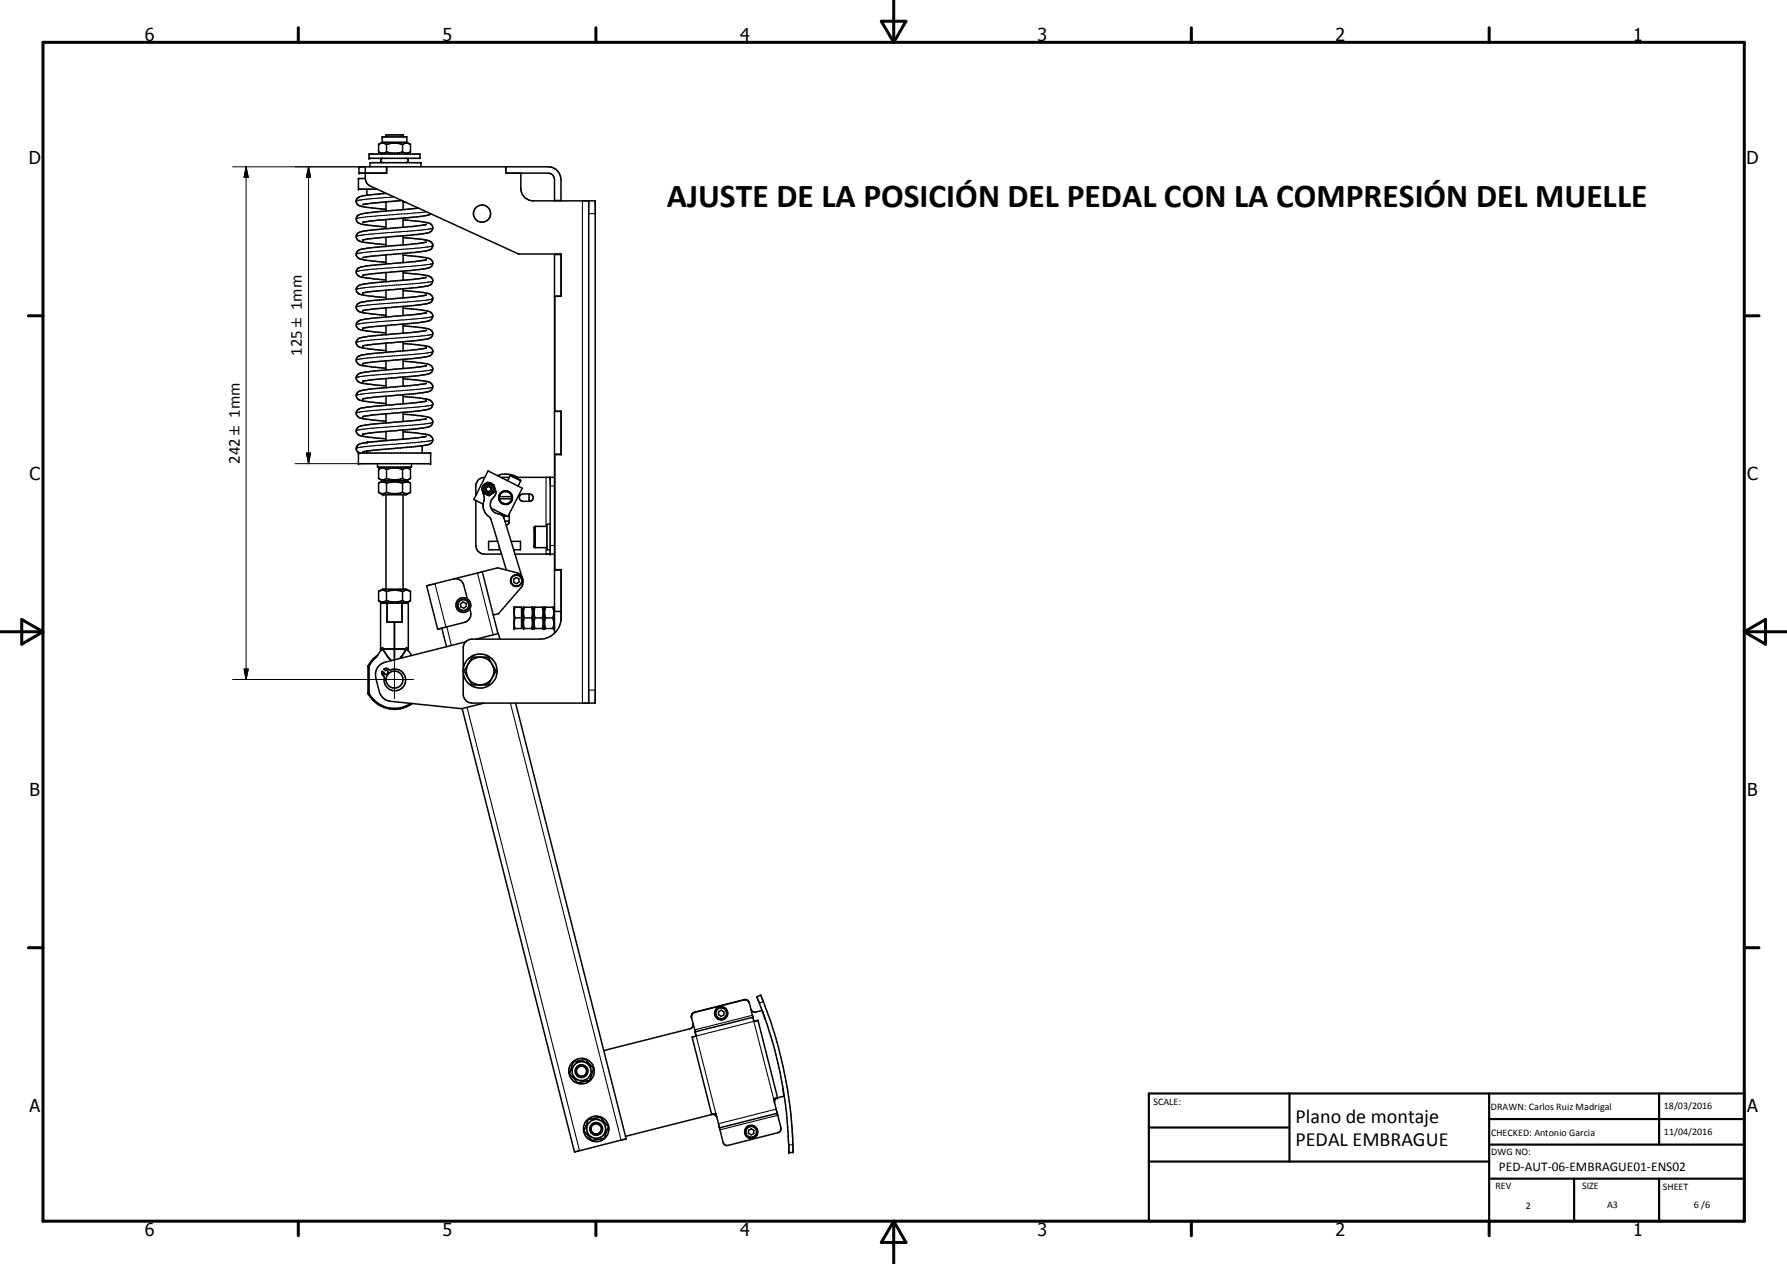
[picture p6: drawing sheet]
<svg xmlns="http://www.w3.org/2000/svg" width="420mm" height="297mm" viewBox="0 0 420 297" stroke-linecap="round" stroke-linejoin="round" font-family="sans-serif">
<g fill="none" stroke="#000" stroke-width=".35">
<path d="M85.9 39.2v3l.4 .9 .8 .6 34.7 15.9 10.1 .1v9.9h-1.4v27h1.4v10.2h-1.4v27.1h1.4v11.3a5.1 5.1 0 0 1-5 5h-16a2 2 0 0 0-2 2v4.9M86.8 36.2h12v1h-12zM87 39.2v-1h12v1M89 35.7a1.76 1.76 0 0 0 1.9 0M89 35.7l.9 .5M89 34v1.7M89.3 33.8l-.3 .2M89.5 33.7h.7l.7 .3M89.8 37.2l-.3 .6 .1 .2 .4 .2M89.9 33.4v-1.2h5.8v1.2M89.9 33.4h5.8M89.9 33.4l-.9 .6"/>
<path d="M90.8 32.2v-.5h4v.5M90.9 34v1.7M90.9 39.2v1.5M90.9 34a5.8 5.8 0 0 1 3.7 0M90.9 35.7a6.7 6.7 0 0 0 3.7 0M90.9 39.2v1.5h-6.5v-1.5h44.5a3 3 0 0 1 3 3v5M94.6 34a1.55 1.55 0 0 1 1.9 0M94.6 35.7a1.76 1.76 0 0 0 1.9 0M94.6 34v1.7M95.7 37.2a.53 .53 0 0 1 .3 .6 .53 .53 0 0 1-.5 .4M95.7 33.4l.8 .6M96.5 35.7l-.8 .5"/>
<path d="M96.5 34v1.7M118.9 39.2v1.5h10a1.52 1.52 0 0 1 1.5 1.5v5M118.9 39.2v1.5M85.9 42h-1.6v2.4h4.3M86.3 44.4v1.5M90.8 47.5v2.1M90.8 51.6v2.2M90.8 55.8v2.1M90.8 59.9v2.1M90.8 45.5l-1.4 .1a14.4 14.4 0 0 0-5.3 .9 1.17 1.17 0 0 0-.2 1.3 1.17 1.17 0 0 0 1.1 .7l5.8 .7M94.5 47.1l-6.3 .6-2.9 .4M94.8 55.8a22.3 22.3 0 0 1 6.5 1 1.21 1.21 0 0 1 .3 1.4 1.21 1.21 0 0 1-1.2 .7l-12.9 1.3-2.2 .4"/>
<path d="M94.8 47.2v2.1M94.8 51.3v2.1M94.8 55.4v2.2M94.8 59.6v2.1M94.8 47.5l.7 .1M94.8 51.7l4.8 .5a1.84 1.84 0 0 1 2.2 1.4 1.93 1.93 0 0 1-2.2 1.3l-9.8 .9-4.5 .6M94.8 60l4.8 .5a1.84 1.84 0 0 1 2.2 1.3 1.74 1.74 0 0 1-1.9 1.4l-14.6 1.5M98.4 48.9l-10.2 .9a9.8 9.8 0 0 0-4.2 .9 1.38 1.38 0 0 0 .1 1.5 1.38 1.38 0 0 0 1.4 .5l5.3 .6M100.2 52.7l-3.1 .5-11.5 1.1a2.23 2.23 0 0 0-1.8 1.1 1.66 1.66 0 0 0 1.8 1.5l5.2 .6M100.2 56.9l-2.2 .4-11.8 1a2.62 2.62 0 0 0-2.4 1.2 1.66 1.66 0 0 0 1.8 1.6l5.2 .5M101.3 50.2l-.1 .1a35.9 35.9 0 0 1-7.4 1.1l-4.9 .3-3.6 .5M122.5 40.7v3.9a3 3 0 0 0 2.9 2.6h14.5v118h-29a2.09 2.09 0 0 1-2-2v-4.9"/>
<path d="M130.4 59.7v89.1M130.4 47.1h1.5M130.4 59.8h1.5M131.9 59.7v9.9M138.4 47.2v118M85.5 64.6l-.1 .1M90.8 64.1v2.1M90.8 68.2v2.2M90.8 72.3v2.2M90.8 76.5v2.2M94.8 63.7v2.2M94.8 67.9v2.1"/>
<path d="M94.8 72v2.2M94.8 76.2v2.1M94.8 64.1l4.8 .5a1.84 1.84 0 0 1 2.2 1.4 1.33 1.33 0 0 1-1.1 1.2l-15.4 1.6M94.8 68.2l5.1 .6a1.45 1.45 0 0 1 1.7 1.8 3.7 3.7 0 0 1-3.1 1l-11 1-2.2 .4M94.8 72.4l5.4 .6a1.33 1.33 0 0 1 1.3 1.9l-.6 .5-2.4 .4-10.6 1-2.6 .3M94.8 76.6l4.8 .5a1.84 1.84 0 0 1 2.2 1.3 1.24 1.24 0 0 1-1.1 1.2l-15.4 1.7M100.1 61.1l-14.5 1.5a1.7 1.7 0 0 0-1.8 1.5 2.01 2.01 0 0 0 2.1 1.2l4.9 .5M100.1 69.4l-14.2 1.5a2.2 2.2 0 0 0-2.1 1.1 1.77 1.77 0 0 0 2.1 1.6l4.9 .5M100.2 65.2l-1.8 .3-13.1 1.3a1.24 1.24 0 0 0-1.4 .8 1.24 1.24 0 0 0 .5 1.5l2.5 .5 3.9 .3M100.2 77.6l-1.8 .4-13.1 1.2a1.33 1.33 0 0 0-1.3 2 6.3 6.3 0 0 0 3.8 .9l3 .3M100.2 73.5l-2.6 .4-12 1.2a1.7 1.7 0 0 0-1.8 1.5 2.01 2.01 0 0 0 2.1 1.1l4.9 .5M130.4 69.6h1.5"/>
<path d="M85.3 93.7v.1M85.5 85.4h-.1M90.8 80.6v2.2M90.8 84.8v2.2M90.8 88.9v2.2M90.8 93.1v2.1M90.8 97.2v2.2M94.7 92.8l-9.4 .9M94.8 93.2l5.4 .6a1.33 1.33 0 0 1 1.3 1.9 5.2 5.2 0 0 1-3.4 .9l-10.6 .9-2.2 .4M94.8 80.3v2.2M94.8 84.5v2.1M94.8 88.6v2.2"/>
<path d="M94.8 92.8v2.1M94.8 96.9v2.2M94.8 80.7l4.8 .5a2.11 2.11 0 0 1 2.2 1.2 1.37 1.37 0 0 1-1.4 1.4l-12.9 1.3-2.2 .4M94.8 84.9l5.4 .6a1.33 1.33 0 0 1 1.3 1.9 4.7 4.7 0 0 1-3 .9l-10.6 .9-2.6 .4M94.8 89l5.1 .6a1.55 1.55 0 0 1 1.8 1.5l-.3 .6a4.6 4.6 0 0 1-2.9 .7l-3.8 .4M94.8 97.3l5.4 .6a1.33 1.33 0 0 1 1.3 1.9l-.1 .2a11.3 11.3 0 0 1-4.6 .9l-8.9 .7-2.6 .4M100.2 81.8l-2.6 .4-11.7 1.1a2.27 2.27 0 0 0-2.1 1.1 1.79 1.79 0 0 0 2.1 1.6l4.9 .5M100.2 94.2l-2.6 .5-11.7 1.1a2.27 2.27 0 0 0-2.1 1.1 1.73 1.73 0 0 0 2.1 1.6l4.9 .5M100.2 94.2h.1M100.2 81.8h.1M100.2 86l-14.6 1.5a1.7 1.7 0 0 0-1.8 1.5 2.01 2.01 0 0 0 2.1 1.2l4.9 .5M100.2 90.1l-5.6 .7a65.1 65.1 0 0 0-10.1 1.1 1.15 1.15 0 0 0-.7 1.4 1.15 1.15 0 0 0 1.3 .8l5.7 .7"/>
<path d="M100.2 98.4l-14.9 1.6a1.24 1.24 0 0 0-1.4 .8 1.24 1.24 0 0 0 .5 1.5 28.5 28.5 0 0 0 6.4 .8M130.4 96.7h1.5M131.9 96.6v10.2M84.3 106.5h16.9v2.5h-16.9zM86.3 106v.5M86.6 103.9l-.3 .1M88.8 109v.8h8v-.8M89 110.3v2.1M89 113.5v2.2M89 112.4l.9 .4 1-.4M89 110.3a1.76 1.76 0 0 1 1.9 0M89 112.4l.9 .6"/>
<path d="M89 115.7l.9 .5h5.7l.9-.5M89 115.7l.7 .3h.7l.5-.3M89 113.5a1.76 1.76 0 0 1 1.9 0M89.9 113h5.7M89.9 109.8l-.9 .5M89.9 113l-.9 .5M90.8 101.4v2.1M90.8 116.2v22.3M90.9 110.3v2.1M90.9 113.5v2.2M90.9 112.4a5.4 5.4 0 0 0 3.7 0M90.9 110.3a6.1 6.1 0 0 1 3.7 0"/>
<path d="M90.9 115.7l1.4 .3h1.3l1-.3M90.9 113.5a6.7 6.7 0 0 1 3.7 0M94.6 110.3a1.61 1.61 0 0 1 1.9 0M94.6 110.3v2.1M94.6 113.5v2.2M94.6 112.4l1 .4 .9-.4M94.6 115.7l.8 .3h.6l.5-.3M94.6 113.5a1.76 1.76 0 0 1 1.9 0M94.8 101v2.2M94.8 116.2v22.3M94.8 101.5l4.2 .4a3.4 3.4 0 0 1 2.7 1 1.22 1.22 0 0 1-1 1.6l-1.4 .3M95.6 109.8l.9 .5"/>
<path d="M95.6 113l.9 .5M96.5 110.3v2.1M96.5 113.5v2.2M96.5 112.4l-.9 .6M99.3 104.8v1.7M99.3 104.8l-11.8 1-2.2 .4M100.2 102.5l-2.1 .4-12.4 1.2a1.63 1.63 0 0 0-1.9 1.5l.3 .6 .4 .3M100.2 102.5h.1M111.9 117.6v10.6a2.09 2.09 0 0 0 2 2h4M113.4 114.5v.6l.2 .7M113.6 115.9l.3 1a5.5 5.5 0 0 0 .1 3.5l1.4 1.6 3.7 12M113.6 118.5l-2.2-1.1 3.4-6.7 8 4-3.4 6.7-3.9-2"/>
<path d="M114 112.2a2.01 2.01 0 0 0-2.1 2v2.2M114.5 113.5l-.6 .3-.3 .4M114.9 113.4l1.1 .5M116 113.9l-1.3-.6-.3 .3a1.33 1.33 0 0 0-.9 1.8l.1 .5M116 113.9l.2 .1 .1 1.6-.5 .4a1.08 1.08 0 0 1-1.5 .2l-.7-.3M116.2 114.2a2.19 2.19 0 0 1-.6 3.1 2.25 2.25 0 0 0 1.9 3.5l.6 .3M116.9 111.8a5.7 5.7 0 0 1 4.8 .4M117.3 117.2l.2 .6M117.3 117.2h3.2M117.4 116.4l-.1 .3h3.2M117.4 116.7a1.48 1.48 0 0 1 1.5-1.2 1.48 1.48 0 0 1 1.4 1.2M117.4 117.2a1.49 1.49 0 0 0 1.5 1.2 1.49 1.49 0 0 0 1.4-1.2"/>
<path d="M117.5 117.8l.6 .6M117.8 115.8l-.4 .5M117.8 112.2h1.9M118.1 118.4l1.2 .1M118.7 115.4l-.8 .3M119 115.4a1.55 1.55 0 0 1 1.5 1.4M119.2 115.4a1.64 1.64 0 0 0-1.9 1.8M119.3 113l.8-1.3 2.3 1.2-.6 1.3M119.3 115.4l.3 .1M119.6 118.4l-.3 .1M119.8 115.7l.5 .4 .2 .6M120.1 118l-.8 .5"/>
<path d="M120.5 116.7v.5M120.5 117.1l-.4 .9M120.5 117.2l-.4 .8M121.1 112.2h9.3M122.2 116.5l.8-.4h1.5a.87 .87 0 0 1 .9 .8 .87 .87 0 0 1-.9 .9h-1.5a.87 .87 0 0 1-.8-1.3zM124.4 116.1v1.7M129.4 112.2v18M130.4 106.7h1.5M89 139v2.2M89 139l.9-.5h5.7l.9 .5M89 139a1.76 1.76 0 0 1 1.9 0M90.9 139v2.2"/>
<path d="M90.9 139a6.1 6.1 0 0 1 3.7 0M94.6 139v2.2M94.6 139a1.61 1.61 0 0 1 1.9 0M96.5 139v2.2M106.6 136.1l-6.3 1.6 2.6 10.2 6.3-1.6a2.15 2.15 0 0 0 1.2-3.3M106.6 136.1a1.95 1.95 0 0 1 2.4 1.4l.9 3.2M113.4 134.4l-6.8 1.7M113.4 134.4l3.7 14.5M113.4 134.4l3.6-1 4.4 1.2a2.28 2.28 0 0 1 1.1 3.5l-5.3 6.1-1.2 .3M117 127.2h-2.1v2h2.5v-.9M118.1 120.7l-.1 .4M118.1 121.1l.4 .7 4.3 14"/>
<path d="M118.5 120.9l.2 .4 .4-.1M119.7 120.8v2.1l-.7 .5M119.7 122.4l-1 .1M120.2 127.2h2.2v2h-1.6M120.8 136.1l.5-.4 .7 .3 .1 .7-.6 .5-.6-.3zM121.1 130.2h9.3M122.9 136.1v.2M128.6 123.7h-2.7l-.3 .2v4.6l.2 .2h2.8M129.4 123.2h-.8v6h.8M130.4 133.9h1.5M131.9 133.9v12M86.5 156.5h.2"/>
<path d="M86.5 156.5v6.4M86.7 156.5v6.4M88.8 153.9l-1.3 1.2-1 1.4M89 141.2a1.76 1.76 0 0 0 1.9 0M89 141.2l.9 .5M89.5 152.5v-10.8h6.5v10.8M89.5 152.5h.2M89.5 152.5l.1 .2 .1-.2M89.9 152.5h5.7M89.9 152.2l-.2 .3M89.9 152.2v.3M89.9 152.5l1.2 1.8 .9 .9"/>
<path d="M89.9 152.2l-1.4 2.1-.8 .8-1 1.4M90.9 141.2a6.1 6.1 0 0 0 3.7 0M91 141.7v4.5h3.5v-4.5M91.1 158.5a2.01 2.01 0 0 0 1.4 3.2 2.01 2.01 0 0 0 2.2-2.6 2.01 2.01 0 0 0-3.4-.8l-.3 .4M91.4 158.2l-.2 .2M91.4 158.2l-.3-.2v-.4l-.2-.1-.2 .1-.5-.3 .6-.2 .9 .4a2.55 2.55 0 0 1 3.6 1.8 2.55 2.55 0 0 1-2.6 3.1 2.55 2.55 0 0 1-2.3-3.3 1.07 1.07 0 0 1-.5-1.4l.4 .3-.1 .4 .3 .1 .3-.1 .2 .3M92.7 146.2v8.9M94.6 141.2a1.61 1.61 0 0 0 1.9 0M95.6 152.2l1.2 1.9M95.6 152.2v.3M95.6 152.5l-1.6 2.2M95.6 152.2l.2 .3"/>
<path d="M95.8 152.5h.2M95.8 152.5l.1 .2 .1-.2M96.5 141.2l-.9 .5M103.9 147.6l1.1 4.4M108.3 141.9l.6-.4 .6 .3 .1 .7-.6 .4-.6-.3zM109.5 150.8l-19 4.8a3.1 3.1 0 0 0-2.2 3.7l.9 3.3a3 3 0 0 0 2.6 2.2l16.8 1.7 5.2-1.3M110.1 156.1l-1 1.6 1 1.6M110.1 159.3l.2 .4M110.1 156.1a3.3 3.3 0 0 0 0 3.2M110.3 155.7l-.2 .4M110.3 155.7l.7-1.3h3.8l.7 1.3M110.3 155.7a3.3 3.3 0 0 1 5.2 0"/>
<path d="M112 150.2l5.2-1.3 .3 1.3M115.5 155.7l.4 .8M115.7 159.3a3.2 3.2 0 0 1-5.4 .4M115.9 158.9l-1.1 2.1h-3.8l-.7-1.3M115.9 156.5l.7 1.2-.7 1.2M115.9 156.5l.3 1.2-.3 1.2M120.9 142.7h1.7v5h-1.7zM120.9 144.3l.2 .9M120.9 146.7l.2 1M121.1 145.2h1.5M121.1 142.7l-.2 .9M121.1 145.2l-.2 1"/>
<path d="M122.6 143h.3M122.6 147.4h.3M123.3 145.2a3.8 3.8 0 0 0 0 2.5M123.3 142.7l-.2 1.2 .2 1.3M123.3 145.2h1.7M125 142.7l.2 1.2-.2 1.3M125 145.2a3.8 3.8 0 0 1 0 2.5M125.4 143l-.2-.3h-2.1l-.2 .3v4.4l.2 .3h2.1l.2-.3M125.4 143v4.4M125.4 143l.1-.3h2.2l.2 .3M125.4 147.4l.1 .3h2.2l.2-.3M125.8 145.2l-.3 1 .3 1.5"/>
<path d="M125.8 145.2h1.7M125.8 142.7l-.3 .9 .3 1.6M127.5 142.7l.2 .9-.2 1.6M127.5 145.2l.2 1-.2 1.5M127.9 143l.1-.3h2.2l.2 .3M127.9 147.4l.1 .3h2.2l.2-.3M127.9 143v4.4M128.3 145.2h1.7M128.3 145.2l-.3 1 .3 1.5M128.3 142.7l-.3 .9 .3 1.6M130 142.7l.2 .9-.2 1.6M130 145.2l.2 1-.2 1.5"/>
<path d="M130.4 143.7h1.5M86.5 162.9h.2M86.5 162.9a7.1 7.1 0 0 0 10.4 2.5M86.7 162.9a6.8 6.8 0 0 0 9.9 2.4M121.2 165.2l26 102.4-12.1 3.1-26.4-104.2M162.5 238.9l.1 .2M162.6 239.1h.1M162.6 238.6l-.1 .3M162.6 239.1l1.1 4.4-1 .2 4.6 18.2M168.9 237.7l.7-.3 .6 .4v.7l-.7 .3-.6-.3zM169.4 239.5v.1M169.6 239.5v.1"/>
<path d="M175 234.9l-11.7 3a.98 .98 0 0 0-.8 1M175 234.9l-11.7 3-.7 .6M175.2 234.9h-.2M175.2 234.9a.96 .96 0 0 1 .9 .7M175.2 234.9l.6 .2 .4 .6M176.1 235.6l.1 .1M176.2 235.7l.8 3.4M176.5 237.1l.1 .2a.89 .89 0 0 0 1.1 .5l1.5-.4a100.1 100.1 0 0 1 6.3 33.4h1v-1.2a101.1 101.1 0 0 0-7.7-35.8l-.8 .6 1.6 4.2M177 239.1l.2 .9 1-.2 4.6 18.2M177 239.1h.1M177 239.1l-13.6 3.4M134.8 249.6l2.9-.6 1.6 1.8 .3 .3-1 2.8-2.8 .6-1.9-2.2z"/>
<path d="M163 240.5a1.04 1.04 0 0 1-.8 1.3l-20.3 5.1M182.6 258.1a1.01 1.01 0 0 0-.5 1.1M182.7 258l-.8 .2 .8 3.4M182.8 258l-.2 .1M182.8 258h-.1M184.1 255.8l.2 1.8-1.5 .4M138.3 263.1l2.9-.5 1.8 2.2-.7 2a.78 .78 0 0 1-1 .8l-2.1 .4-1.9-2.2zM167.3 261.9l.9 .1 .4 .6M167.3 261.9l-20.2 5.1M169.2 265h.1M176 265.6l.6-.3 .6 .3v.8l-.6 .3-.6-.4zM176.5 267.4v.1"/>
<path d="M176.5 267.5h.2M176.5 267.5a1.54 1.54 0 0 1-1.3-2.1 1.54 1.54 0 0 1 2.4-.6 1.54 1.54 0 0 1-.1 2.5l-.8 .2M176.7 267.4v.1M182.7 261.6l.9 3.6-.3 .8-12.3 3.2-.8-.3-.2-.5-1.7-6.7-1 .2M182.7 261.6l-13.5 3.4"/>
<circle cx="113.3" cy="50.2" r="2.02"/>
<circle cx="114.9" cy="114.9" r=".61"/>
<circle cx="114.9" cy="114.9" r="1.15"/>
<circle cx="114.9" cy="114.9" r=".74"/>
<circle cx="121.4" cy="136.5" r="1.38"/>
<circle cx="108.9" cy="142.2" r="1.75"/>
<circle cx="108.9" cy="142.2" r="1.37"/>
<circle cx="112.9" cy="157.7" r="4"/>
<circle cx="169.6" cy="238.1" r="1.38"/>
<circle cx="169.6" cy="238.1" r="1.54"/>
<circle cx="136.7" cy="251.7" r="1.19"/>
<circle cx="136.7" cy="251.7" r="3"/>
<circle cx="136.7" cy="251.7" r="2.23"/>
<circle cx="136.7" cy="251.7" r="1.51"/>
<circle cx="140.2" cy="265.3" r="3"/>
<circle cx="140.2" cy="265.3" r="2.23"/>
<circle cx="140.2" cy="265.3" r="1.51"/>
<circle cx="140.2" cy="265.3" r="1.18"/>
<circle cx="176.6" cy="266" r="1.38"/>
</g>
<g fill="none" stroke="#000" stroke-width=".25">
<path d="M83.8 47.3h.1M83.8 55.6h.1M83.8 47.2h.1M92.6 46.3l-6.3 .5-1.9 .2-.6 .3M100.2 49.8l-14.2 1.2-1.8 .2-.4 .3M101.7 53.6l-2.9 .5-12.1 .9-2.9 .6M101.7 53.6h.1M101.8 57.7h.1M101.8 57.7l-1.1 .3-2.2 .3-12.1 .9-2 .3-.6 .3M101.8 53.5l-.1 .1M136.9 47.2v118M138.4 50.2h1.5"/>
<path d="M83.8 76.3v.1M101.7 66.1l-3.2 .5-10.8 .8a10.2 10.2 0 0 0-3.9 .7M101.7 70.2l-3.2 .5-12.1 1-2 .2-.6 .3M101.7 74.4l-3.6 .5-12 1-2.3 .4M101.7 70.2h.1M101.7 74.3v.1M101.7 66v.1M101.8 70.1h.1M101.8 61.8l-.9 .3-2.1 .3-11 .8a11.1 11.1 0 0 0-4 .7M101.8 78.5l-2.1 .4-11.9 1a10.3 10.3 0 0 0-4 .6M101.8 66h-.1M101.8 74.3h-.1"/>
<path d="M101.8 78.4v.1M101.8 70.1l-.1 .1M83.8 84.6v.1M101.7 95.1l-3.6 .6-12.3 .9-1.7 .3-.3 .2M101.7 95.1h.1M101.7 82.7l-3.2 .5-12.1 .9-2.6 .5M101.7 82.7h.1M101.8 82.6h.1M101.8 86.8l-2.4 .4-13.3 1.1-1.8 .3-.5 .2M101.8 90.9l-.4 .2-1.7 .3-13.6 1.1-2 .3-.3 .2M101.8 99.2l-.6 .2-1.8 .3-13.3 1.1-1.8 .2-.5 .3M101.8 86.7v.1"/>
<path d="M101.8 95l-.1 .1M101.8 82.6l-.1 .1M83.8 105.4h.1M101.7 103.4l-4 .6-11.9 .9-2 .5M101.7 103.4h.1M101.8 103.3l-.1 .1M120 111.8l2.4 1.2M128.4 112.2v11.5M129.4 114.2h1M102.3 137.2l2.5 10.2M112.3 134.7l3.6 14.5M125.9 123.7v5"/>
<path d="M128.4 128.7v1.5M129.4 128.2h1M105.1 147.3l1 4.4M109.8 166.2l26.5 104.2M120 165.2l26 102.7M138.4 162.2h1.5M176.9 238.6l-13.5 3.4M179.5 235.4l-.9 .4M181.9 258.2l-4.7-18.2-13.5 3.5 4.6 18.2M182.5 260.6l-13.6 3.5M182.9 262.1l-13.6 3.4M186.4 269l-.9 .1"/>
<circle cx="114.9" cy="114.9" r=".66"/>
<circle cx="121.4" cy="136.5" r="1.22"/>
<circle cx="109" cy="142.2" r="1.22"/>
<circle cx="169.5" cy="238.1" r="1.23"/>
<circle cx="176.6" cy="266" r="1.23"/>
</g>
<g fill="#000">
<circle cx="84.4" cy="39.2" r=".18"/>
<circle cx="86.8" cy="36.2" r=".18"/>
<circle cx="86.8" cy="37.2" r=".18"/>
<circle cx="89.9" cy="33.4" r=".18"/>
<circle cx="89.9" cy="32.2" r=".18"/>
<circle cx="99" cy="38.2" r=".18"/>
<circle cx="84.3" cy="42" r=".18"/>
<circle cx="84.3" cy="44.4" r=".18"/>
<circle cx="84.4" cy="40.7" r=".18"/>
<circle cx="85.3" cy="56.4" r=".18"/>
<circle cx="85.3" cy="68.8" r=".18"/>
<circle cx="85.3" cy="73" r=".18"/>
<circle cx="85.3" cy="64.7" r=".18"/>
<circle cx="85.3" cy="77.1" r=".18"/>
<circle cx="85.3" cy="85.5" r=".18"/>
<circle cx="85.3" cy="89.6" r=".18"/>
<circle cx="85.3" cy="81.3" r=".18"/>
<circle cx="85.3" cy="97.9" r=".18"/>
<circle cx="84.3" cy="106.5" r=".18"/>
<circle cx="84.3" cy="109" r=".18"/>
<circle cx="85.3" cy="106.2" r=".18"/>
<circle cx="85.3" cy="102" r=".18"/>
<circle cx="86.3" cy="103.9" r=".18"/>
<circle cx="89.9" cy="113" r=".18"/>
<circle cx="89.9" cy="116.2" r=".18"/>
<circle cx="101.2" cy="109" r=".18"/>
<circle cx="101.2" cy="106.5" r=".18"/>
<circle cx="118.8" cy="115.4" r=".18"/>
<circle cx="120.2" cy="111.7" r=".18"/>
<circle cx="120.2" cy="116" r=".18"/>
<circle cx="122.3" cy="112.8" r=".18"/>
<circle cx="129.4" cy="112.2" r=".18"/>
<circle cx="89.9" cy="138.5" r=".18"/>
<circle cx="125.6" cy="128.4" r=".18"/>
<circle cx="129.4" cy="130.2" r=".18"/>
<circle cx="86.5" cy="156.5" r=".18"/>
<circle cx="89.6" cy="152.7" r=".18"/>
<circle cx="95.9" cy="152.7" r=".18"/>
<circle cx="120.9" cy="142.7" r=".18"/>
<circle cx="120.9" cy="147.7" r=".18"/>
<circle cx="122.6" cy="142.7" r=".18"/>
<circle cx="123.1" cy="147.7" r=".18"/>
<circle cx="123.1" cy="142.7" r=".18"/>
<circle cx="125.2" cy="142.7" r=".18"/>
<circle cx="125.2" cy="147.7" r=".18"/>
<circle cx="125.5" cy="142.7" r=".18"/>
<circle cx="125.5" cy="147.7" r=".18"/>
<circle cx="127.7" cy="142.7" r=".18"/>
<circle cx="127.7" cy="147.7" r=".18"/>
<circle cx="128" cy="142.7" r=".18"/>
<circle cx="128" cy="147.7" r=".18"/>
<circle cx="130.2" cy="142.7" r=".18"/>
<circle cx="130.2" cy="147.7" r=".18"/>
<circle cx="86.5" cy="162.9" r=".18"/>
<circle cx="178.2" cy="239.8" r=".18"/>
<circle cx="179.8" cy="239.1" r=".18"/>
<circle cx="163.4" cy="242.5" r=".18"/>
<circle cx="182.8" cy="258" r=".18"/>
<circle cx="182.7" cy="261.6" r=".18"/>
<circle cx="185.5" cy="270.8" r=".18"/>
</g>
<g fill="none" stroke="#000" stroke-width=".71">
<path d="M10.1 9.9h400v277.1h-400zM70.1 6.5v3.4M140.1 6.5v3.4M207.2 5h5.8l-2.9 4.9zM210.1 0v9.9M280.1 6.5v3.4M350.1 6.5v3.4M6.7 74.2h3.4M410.1 74.2h3.5M.1 148.5h10M5.1 145.6l5 2.9-5 2.9zM410.1 148.5h10"/>
<path d="M410.1 148.5l5-2.9v5.8zM6.7 222.7h3.4M410.1 222.7h3.5M70.1 287v3.4M140.1 287v3.4M210.1 287v10M210.1 287l2.9 5h-5.8zM280.1 287v3.4M350.1 287v3.4"/>
</g>
<path d="M270.1 257h140v30h-140zM303.2 257v16M350.1 257v30M390.1 257v12M270.1 265h33.1M270.1 273h80M350.1 277h60M350.1 269h60M350.1 263h60M370.1 277v10M390.1 277v10" fill="none" stroke="#000" stroke-width=".51"/>
<path d="M54.7 39.2h31.2M57.9 39.2l.5 2.5h-1zM57.9 39.2v120.5M72.5 39.2l.5 2.5h-1zM72.5 39.2v69.8M69.4 109h14.9M72 106.5h1l-.5 2.5zM54.7 159.7h42.5M57.4 157.2h1l-.5 2.5zM92.7 155.2v9" fill="none" stroke="#000" stroke-width=".24"/>
<path d="M57.9 39.2l.5 2.5h-1zM72.5 39.2l.5 2.5h-1zM72 106.5h1l-.5 2.5zM57.4 157.2h1l-.5 2.5z" fill="#000"/>
<text font-size="7.9" x="156.7" y="48.6">AJUSTE DE LA POSICIÓN DEL PEDAL CON LA COMPRESIÓN DEL MUELLE</text>
<g font-size="4.7">
<text x="304.6" y="263.9">Plano de montaje</text>
<text x="304.6" y="269.3">PEDAL EMBRAGUE</text>
</g>
<g font-size="4.2">
<text x="34" y="9.6">6</text>
<text x="104" y="9.6">5</text>
<text x="174" y="9.6">4</text>
<text x="244" y="9.6">3</text>
<text x="314" y="9.6">2</text>
<text x="384" y="9.6">1</text>
<text x="6.8" y="38.7">D</text>
<text x="410.6" y="38.7">D</text>
<text x="7" y="112.9">C</text>
<text x="410.8" y="112.9">C</text>
<text x="7" y="187.1">B</text>
<text x="410.8" y="187.1">B</text>
<text x="7" y="261.4">A</text>
<text x="410.8" y="261.4">A</text>
<text x="34" y="290.4">6</text>
<text x="104" y="290.4">5</text>
<text x="174" y="290.4">4</text>
<text x="244" y="290.4">3</text>
<text x="314" y="290.4">2</text>
<text x="384" y="290.4">1</text>
</g>
<g font-size="3.9">
<text x="71" y="72.9" transform="rotate(-90 71 72.9)">1mm</text>
<text x="71" y="83.7" transform="rotate(-90 71 83.7)">125</text>
<text x="56.4" y="98.3" transform="rotate(-90 56.4 98.3)">1mm</text>
<text x="56.4" y="109" transform="rotate(-90 56.4 109)">242</text>
</g>
<g font-size="3.2">
<text x="71" y="76.8" transform="rotate(-90 71 76.8)">±</text>
<text x="56.4" y="102.2" transform="rotate(-90 56.4 102.2)">±</text>
</g>
<text font-size="3.1" x="352.4" y="275.2">PED-AUT-06-EMBRAGUE01-ENS02</text>
<g font-size="2.4">
<text x="271.2" y="259.7">SCALE:</text>
<text x="350.6" y="260.8">DRAWN: Carlos Ruiz Madrigal</text>
<text x="391.2" y="260.6">18/03/2016</text>
<text x="350.6" y="267">CHECKED: Antonio Garcia</text>
<text x="391.2" y="266.7">11/04/2016</text>
<text x="350.6" y="271.4">DWG NO:</text>
<text x="351.6" y="279.3">REV</text>
<text x="372" y="279.4">SIZE</text>
<text x="391" y="279.6">SHEET</text>
<text x="358.7" y="284.1">2</text>
<text x="377.9" y="283.8">A3</text>
<text x="398.3" y="283.8">6 /6</text>
</g>
</svg>
